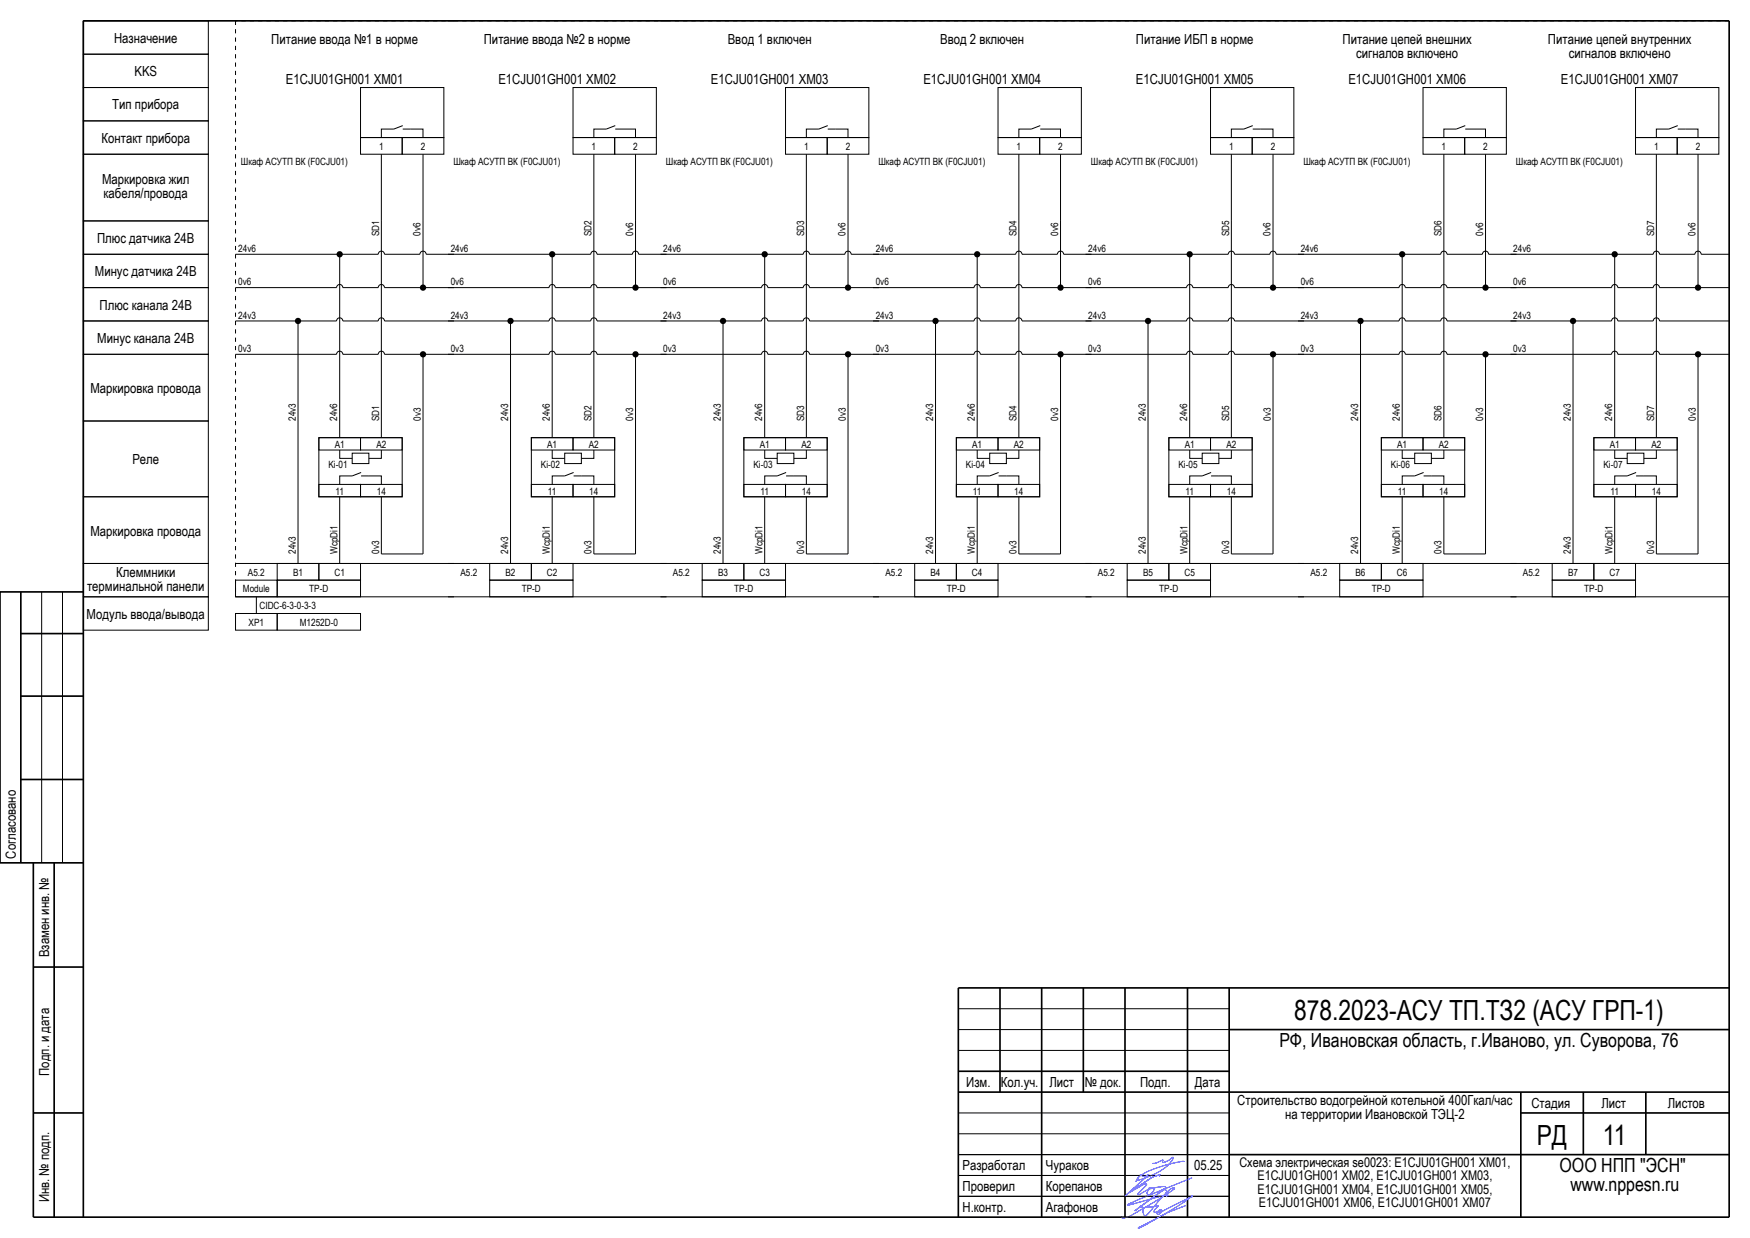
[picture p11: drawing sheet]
<svg xmlns="http://www.w3.org/2000/svg" width="420mm" height="297mm" viewBox="0 0 420 297" stroke-linecap="round" stroke-linejoin="round" font-family="sans-serif">
<g fill="#000" stroke="#000" stroke-width=".24">
<path d="M91.5 37v16zM101.5 37v16zM142.5 37v16zM152.5 37v16zM193.5 37v16zM203.5 37v16zM244.5 37v16zM254.5 37v16zM295.5 37v16zM305.5 37v16zM346.5 37v16zM356.5 37v16z"/>
<path d="M397.5 37v16zM407.5 37v16zM91.5 53v52zM101.5 53v15.6zM142.5 53v52zM152.5 53v15.6zM193.5 53v52zM203.5 53v15.6zM244.5 53v52zM254.5 53v15.6zM295.5 53v52zM305.5 53v15.6z"/>
<path d="M346.5 53v52zM356.5 53v15.6zM397.5 53v52zM407.5 53v15.6zM56.5 69h24.3zM56.5 77h24.3zM56.5 61h34.3zM71.5 77.4v57.8zM81.5 61.4v43.6zM82.3 69h8.5zM82.3 77h8.5zM92.3 61h8.5z"/>
<path d="M92.3 77h16.7zM92.3 69h16.7zM102.3 61h6.7zM107.5 69h24.3zM107.5 77h24.3zM107.5 61h34.3zM122.5 77.4v57.8zM132.5 61.4v43.6zM133.3 69h8.5zM133.3 77h8.5zM143.3 61h8.5zM143.3 77h16.7z"/>
<path d="M143.3 69h16.7zM153.3 61h6.7zM158.5 69h24.3zM158.5 77h24.3zM158.5 61h34.3zM173.5 77.4v57.8zM183.5 61.4v43.6zM184.3 69h8.5zM184.3 77h8.5zM194.3 61h8.5zM194.3 77h16.7zM194.3 69h16.7z"/>
<path d="M204.3 61h6.7zM209.5 69h24.3zM209.5 77h24.3zM209.5 61h34.3zM224.5 77.4v57.8zM234.5 61.4v43.6zM235.3 69h8.5zM235.3 77h8.5zM245.3 61h8.5zM245.3 77h16.7zM245.3 69h16.7zM255.3 61h6.7z"/>
<path d="M260.5 69h24.3zM260.5 77h24.3zM260.5 61h34.3zM275.5 77.4v57.8zM285.5 61.4v43.6zM286.3 69h8.5zM286.3 77h8.5zM296.3 61h8.5zM296.3 77h16.7zM296.3 69h16.7zM306.3 61h6.7zM311.5 69h24.3z"/>
<path d="M311.5 77h24.3zM311.5 61h34.3zM326.5 77.4v57.8zM336.5 61.4v43.6zM337.3 69h8.5zM337.3 77h8.5zM347.3 61h8.5zM347.3 77h16.7zM347.3 69h16.7zM357.3 61h6.7zM362.5 69h24.3zM362.5 77h24.3z"/>
<path d="M362.5 61h34.3zM377.5 77.4v57.8zM387.5 61.4v43.6zM388.3 69h8.5zM388.3 77h8.5zM398.3 61h8.5zM398.3 77h16.7zM398.3 69h16.7zM408.3 61h6.7zM56.5 85h24.3zM82.3 85h8.5zM92.3 85h16.7z"/>
<path d="M101.5 85.4v47.5zM107.5 85h24.3zM133.3 85h8.5zM143.3 85h16.7zM152.5 85.4v47.5zM158.5 85h24.3zM184.3 85h8.5zM194.3 85h16.7zM203.5 85.4v47.5zM209.5 85h24.3zM235.3 85h8.5zM245.3 85h16.7z"/>
<path d="M254.5 85.4v47.5zM260.5 85h24.3zM286.3 85h8.5zM296.3 85h16.7zM305.5 85.4v47.5zM311.5 85h24.3zM337.3 85h8.5zM347.3 85h16.7zM356.5 85.4v47.5zM362.5 85h24.3zM388.3 85h8.5zM398.3 85h16.7z"/>
<path d="M407.5 85.4v47.5zM81.5 119.2v16zM91.5 119.2v13.7zM132.5 119.2v16zM142.5 119.2v13.7zM183.5 119.2v16zM193.5 119.2v13.7zM234.5 119.2v16zM244.5 119.2v13.7zM285.5 119.2v16zM295.5 119.2v13.7zM336.5 119.2v16z"/>
<path d="M346.5 119.2v13.7zM387.5 119.2v16zM397.5 119.2v13.7zM56.5 135.2h52.5zM91.5 132.9h10zM107.5 135.2h52.5zM142.5 132.9h10zM158.5 135.2h52.5zM193.5 132.9h10zM209.5 135.2h52.5zM244.5 132.9h10zM260.5 135.2h52.5z"/>
<path d="M295.5 132.9h10zM311.5 135.2h52.5zM346.5 132.9h10zM362.5 135.2h52.5zM397.5 132.9h10zM56.5 143.2h52.5zM61.5 143.2v4zM107.5 143.2h52.5zM158.5 143.2h52.5zM209.5 143.2h52.5zM260.5 143.2h52.5zM311.5 143.2h52.5z"/>
<path d="M362.5 143.2h52.5zM10 142v65zM15 142v65zM230 252h65zM230 247h65zM230 242h65zM230 277h65zM230 272h65zM230 267h65zM230 287h65zM230 282h65z"/>
</g>
<g fill="#000" stroke="#000" stroke-width=".4">
<path d="M20 5h395zM5 152h15zM5 167h15zM5 187h15zM5 142v65zM8 207v85zM13 207v85zM8 232h12zM230 237h185zM230 257h65zM295 247h120zM8 267h12z"/>
<path d="M230 262h185zM240 237v25zM260 237v25zM295 277h120zM365 267h50zM380 262v15zM395 262v15zM8 292h407zM20 5v287zM230 237v55zM250 237v55zM270 237v55z"/>
<path d="M285 237v55zM295 237v55zM365 262v30zM415 5v287z"/>
</g>
<path d="M20 142h-20v65h20" fill="none" stroke="#000" stroke-width=".4"/>
<path d="M284.2 278.7l-.1-.1a26.7 26.7 0 0 0-10.8 3.7l-.4 .8a14 14 0 0 0 8.5-4.9l.1-.6-2.1 1.3a.32 .32 0 0 1-.4-.2 .32 .32 0 0 1 .1-.4l-1.5 .7-1 .1M284.6 289.2a74 74 0 0 0-11.4 5.4l1.9-.9 4.7-2.6 6.4-4.1-.1 .1-7.4 3.7h-.4a.34 .34 0 0 1-.1-.4 .34 .34 0 0 1 .5-.1 .34 .34 0 0 1 .1 .4 .74 .74 0 0 1-1.1 .5l.4-.6h-.2a.72 .72 0 0 1-1 .1l1-1.5a9.8 9.8 0 0 1-4.2 .3v-.2a.9 .9 0 0 1 .6 1.2l.1 .4a.57 .57 0 0 0 .2 .7 .57 .57 0 0 0 .8-.2l1.1-1.3a20.9 20.9 0 0 1 4.9-5.1h.4l.1 .1-3.4 2.4-5.3 3.1a6.1 6.1 0 0 1-3.9 1.6v-.4M286.1 282.5l-13.4 5.5-2.1 1.1 9.4-2.5a.25 .25 0 0 1 .3 .2 .25 .25 0 0 1-.3 .3l-.3-.5 .3-.5a.48 .48 0 0 0-.1-.6 .48 .48 0 0 0-.6-.1l-7 5.1 7.5-5.6-.2-.2-.3-.1-3.4 .6-.1-.1a.65 .65 0 0 1 1 0 .65 .65 0 0 1-.2 1l-.8 .6a.48 .48 0 0 1-.5-.3 .48 .48 0 0 1 .1-.6l.2-.5-2.2 1.3-.3-.1 2.1-2.3a.56 .56 0 0 0-.9 .1l-3.2 1.8 5.3-3.6 2-.6-2 .6-6.4 4.4 5.7-5.1a1.72 1.72 0 0 1-2 .1l-1.1 1.6" fill="none" stroke="#00f" stroke-width=".24"/>
<path d="M56.5 5v138.2zM56.5 5h52.5zM107.5 5h52.5zM158.5 5h52.5zM209.5 5h52.5zM260.5 5h52.5zM311.5 5h52.5zM362.5 5h52.5z" fill="#000" stroke="#000" stroke-width=".24" stroke-dasharray="1 1" stroke-linecap="butt"/>
<g fill="none" stroke="#000" stroke-width=".24">
<path d="M20 13h30v8h-30zM20 5h30v8h-30zM20 37h30v16h-30zM20 29h30v8h-30zM20 21h30v8h-30zM86.5 33h10v4h-10zM86.5 21h20v12h-20zM96.5 33h10v4h-10zM96.7 30.1l-2.2 .9h-3v2M96.7 31h4.8v2M137.5 33h10v4h-10zM137.5 21h20v12h-20z"/>
<path d="M147.5 33h10v4h-10zM147.7 30.1l-2.2 .9h-3v2M147.7 31h4.8v2M188.5 33h10v4h-10zM188.5 21h20v12h-20zM198.5 33h10v4h-10zM198.7 30.1l-2.2 .9h-3v2M198.7 31h4.8v2M239.5 33h10v4h-10zM239.5 21h20v12h-20zM249.5 33h10v4h-10zM249.7 30.1l-2.2 .9h-3v2"/>
<path d="M249.7 31h4.8v2M290.5 33h10v4h-10zM290.5 21h20v12h-20zM300.5 33h10v4h-10zM300.7 30.1l-2.2 .9h-3v2M300.7 31h4.8v2M341.5 33h10v4h-10zM341.5 21h20v12h-20zM351.5 33h10v4h-10zM351.7 30.1l-2.2 .9h-3v2M351.7 31h4.8v2M392.5 33h10v4h-10z"/>
<path d="M392.5 21h20v12h-20zM402.5 33h10v4h-10zM402.7 30.1l-2.2 .9h-3v2M402.7 31h4.8v2M20 53h30v8h-30zM20 61h30v8h-30zM20 69h30v8h-30zM20 77h30v8h-30zM80.8 69a.75 .75 0 0 1 .7-.7 .75 .75 0 0 1 .8 .7M80.8 77a.75 .75 0 0 1 .7-.7 .75 .75 0 0 1 .8 .7M90.8 61a.75 .75 0 0 1 .7-.7 .75 .75 0 0 1 .8 .7M90.8 77a.75 .75 0 0 1 .7-.7 .75 .75 0 0 1 .8 .7"/>
<path d="M90.8 69a.75 .75 0 0 1 .7-.7 .75 .75 0 0 1 .8 .7M100.8 61a.75 .75 0 0 1 .7-.7 .75 .75 0 0 1 .8 .7M131.8 69a.75 .75 0 0 1 .7-.7 .75 .75 0 0 1 .8 .7M131.8 77a.75 .75 0 0 1 .7-.7 .75 .75 0 0 1 .8 .7M141.8 61a.75 .75 0 0 1 .7-.7 .75 .75 0 0 1 .8 .7M141.8 77a.75 .75 0 0 1 .7-.7 .75 .75 0 0 1 .8 .7M141.8 69a.75 .75 0 0 1 .7-.7 .75 .75 0 0 1 .8 .7M151.8 61a.75 .75 0 0 1 .7-.7 .75 .75 0 0 1 .8 .7M182.8 69a.75 .75 0 0 1 .7-.7 .75 .75 0 0 1 .8 .7M182.8 77a.75 .75 0 0 1 .7-.7 .75 .75 0 0 1 .8 .7M192.8 61a.75 .75 0 0 1 .7-.7 .75 .75 0 0 1 .8 .7M192.8 77a.75 .75 0 0 1 .7-.7 .75 .75 0 0 1 .8 .7"/>
<path d="M192.8 69a.75 .75 0 0 1 .7-.7 .75 .75 0 0 1 .8 .7M202.8 61a.75 .75 0 0 1 .7-.7 .75 .75 0 0 1 .8 .7M233.8 69a.75 .75 0 0 1 .7-.7 .75 .75 0 0 1 .8 .7M233.8 77a.75 .75 0 0 1 .7-.7 .75 .75 0 0 1 .8 .7M243.8 61a.75 .75 0 0 1 .7-.7 .75 .75 0 0 1 .8 .7M243.8 77a.75 .75 0 0 1 .7-.7 .75 .75 0 0 1 .8 .7M243.8 69a.75 .75 0 0 1 .7-.7 .75 .75 0 0 1 .8 .7M253.8 61a.75 .75 0 0 1 .7-.7 .75 .75 0 0 1 .8 .7M284.8 69a.75 .75 0 0 1 .7-.7 .75 .75 0 0 1 .8 .7M284.8 77a.75 .75 0 0 1 .7-.7 .75 .75 0 0 1 .8 .7M294.8 61a.75 .75 0 0 1 .7-.7 .75 .75 0 0 1 .8 .7M294.8 77a.75 .75 0 0 1 .7-.7 .75 .75 0 0 1 .8 .7"/>
<path d="M294.8 69a.75 .75 0 0 1 .7-.7 .75 .75 0 0 1 .8 .7M304.8 61a.75 .75 0 0 1 .7-.7 .75 .75 0 0 1 .8 .7M335.8 69a.75 .75 0 0 1 .7-.7 .75 .75 0 0 1 .8 .7M335.8 77a.75 .75 0 0 1 .7-.7 .75 .75 0 0 1 .8 .7M345.8 61a.75 .75 0 0 1 .7-.7 .75 .75 0 0 1 .8 .7M345.8 77a.75 .75 0 0 1 .7-.7 .75 .75 0 0 1 .8 .7M345.8 69a.75 .75 0 0 1 .7-.7 .75 .75 0 0 1 .8 .7M355.8 61a.75 .75 0 0 1 .7-.7 .75 .75 0 0 1 .8 .7M386.8 69a.75 .75 0 0 1 .7-.7 .75 .75 0 0 1 .8 .7M386.8 77a.75 .75 0 0 1 .7-.7 .75 .75 0 0 1 .8 .7M396.8 61a.75 .75 0 0 1 .7-.7 .75 .75 0 0 1 .8 .7M396.8 77a.75 .75 0 0 1 .7-.7 .75 .75 0 0 1 .8 .7"/>
<path d="M396.8 69a.75 .75 0 0 1 .7-.7 .75 .75 0 0 1 .8 .7M406.8 61a.75 .75 0 0 1 .7-.7 .75 .75 0 0 1 .8 .7M20 85h30v16h-30zM80.8 85a.75 .75 0 0 1 .7-.7 .75 .75 0 0 1 .8 .7M90.8 85a.75 .75 0 0 1 .7-.7 .75 .75 0 0 1 .8 .7M131.8 85a.75 .75 0 0 1 .7-.7 .75 .75 0 0 1 .8 .7M141.8 85a.75 .75 0 0 1 .7-.7 .75 .75 0 0 1 .8 .7M182.8 85a.75 .75 0 0 1 .7-.7 .75 .75 0 0 1 .8 .7M192.8 85a.75 .75 0 0 1 .7-.7 .75 .75 0 0 1 .8 .7M233.8 85a.75 .75 0 0 1 .7-.7 .75 .75 0 0 1 .8 .7M243.8 85a.75 .75 0 0 1 .7-.7 .75 .75 0 0 1 .8 .7M284.8 85a.75 .75 0 0 1 .7-.7 .75 .75 0 0 1 .8 .7"/>
<path d="M294.8 85a.75 .75 0 0 1 .7-.7 .75 .75 0 0 1 .8 .7M335.8 85a.75 .75 0 0 1 .7-.7 .75 .75 0 0 1 .8 .7M345.8 85a.75 .75 0 0 1 .7-.7 .75 .75 0 0 1 .8 .7M386.8 85a.75 .75 0 0 1 .7-.7 .75 .75 0 0 1 .8 .7M396.8 85a.75 .75 0 0 1 .7-.7 .75 .75 0 0 1 .8 .7M20 119.2h30v16h-30zM20 101h30v18.2h-30zM76.5 105h20v14.2h-20zM76.5 105h10v3h-10zM76.5 116.2h10v3h-10zM81.5 108v2h3M84.5 108.7h4v2.5h-4z"/>
<path d="M86.5 105h10v3h-10zM86.5 116.2h10v3h-10zM86.7 113.4l-2.2 .8h-3v2M86.7 114.2h4.8v2M91.5 108v2h-3M127.5 105h20v14.2h-20zM127.5 105h10v3h-10zM127.5 116.2h10v3h-10zM132.5 108v2h3M135.5 108.7h4v2.5h-4zM137.5 105h10v3h-10zM137.5 116.2h10v3h-10z"/>
<path d="M137.7 113.4l-2.2 .8h-3v2M137.7 114.2h4.8v2M142.5 108v2h-3M178.5 105h20v14.2h-20zM178.5 105h10v3h-10zM178.5 116.2h10v3h-10zM183.5 108v2h3M186.5 108.7h4v2.5h-4zM188.5 105h10v3h-10zM188.5 116.2h10v3h-10zM188.7 113.4l-2.2 .8h-3v2M188.7 114.2h4.8v2"/>
<path d="M193.5 108v2h-3M229.5 105h20v14.2h-20zM229.5 105h10v3h-10zM229.5 116.2h10v3h-10zM234.5 108v2h3M237.5 108.7h4v2.5h-4zM239.5 105h10v3h-10zM239.5 116.2h10v3h-10zM239.7 113.4l-2.2 .8h-3v2M239.7 114.2h4.8v2M244.5 108v2h-3M280.5 105h20v14.2h-20z"/>
<path d="M280.5 105h10v3h-10zM280.5 116.2h10v3h-10zM285.5 108v2h3M288.5 108.7h4v2.5h-4zM290.5 105h10v3h-10zM290.5 116.2h10v3h-10zM290.7 113.4l-2.2 .8h-3v2M290.7 114.2h4.8v2M295.5 108v2h-3M331.5 105h20v14.2h-20zM331.5 105h10v3h-10zM331.5 116.2h10v3h-10z"/>
<path d="M336.5 108v2h3M339.5 108.7h4v2.5h-4zM341.5 105h10v3h-10zM341.5 116.2h10v3h-10zM341.7 113.4l-2.2 .8h-3v2M341.7 114.2h4.8v2M346.5 108v2h-3M382.5 105h20v14.2h-20zM382.5 105h10v3h-10zM382.5 116.2h10v3h-10zM387.5 108v2h3M390.5 108.7h4v2.5h-4z"/>
<path d="M392.5 105h10v3h-10zM392.5 116.2h10v3h-10zM392.7 113.4l-2.2 .8h-3v2M392.7 114.2h4.8v2M397.5 108v2h-3M20 135.2h30v8h-30zM56.5 139.2h10v4h-10zM66.5 135.2h10v4h-10zM66.5 139.2h20v4h-20zM76.5 135.2h10v4h-10zM117.5 135.2h10v4h-10zM117.5 139.2h20v4h-20z"/>
<path d="M127.5 135.2h10v4h-10zM168.5 135.2h10v4h-10zM168.5 139.2h20v4h-20zM178.5 135.2h10v4h-10zM219.5 135.2h10v4h-10zM219.5 139.2h20v4h-20zM229.5 135.2h10v4h-10zM270.5 135.2h10v4h-10zM270.5 139.2h20v4h-20zM280.5 135.2h10v4h-10zM321.5 135.2h10v4h-10zM321.5 139.2h20v4h-20z"/>
<path d="M331.5 135.2h10v4h-10zM372.5 135.2h10v4h-10zM372.5 139.2h20v4h-20zM382.5 135.2h10v4h-10zM20 143.2h30v8h-30zM56.5 147.2h10v4h-10zM66.5 147.2h20v4h-20z"/>
</g>
<g fill="none" stroke="#000" stroke-width=".7" stroke-linecap="butt">
<circle cx="71.5" cy="77" r=".4"/>
<circle cx="81.5" cy="61" r=".4"/>
<circle cx="101.5" cy="69" r=".4"/>
<circle cx="122.5" cy="77" r=".4"/>
<circle cx="132.5" cy="61" r=".4"/>
<circle cx="152.5" cy="69" r=".4"/>
<circle cx="173.5" cy="77" r=".4"/>
<circle cx="183.5" cy="61" r=".4"/>
<circle cx="203.5" cy="69" r=".4"/>
<circle cx="224.5" cy="77" r=".4"/>
<circle cx="234.5" cy="61" r=".4"/>
<circle cx="254.5" cy="69" r=".4"/>
<circle cx="275.5" cy="77" r=".4"/>
<circle cx="285.5" cy="61" r=".4"/>
<circle cx="305.5" cy="69" r=".4"/>
<circle cx="326.5" cy="77" r=".4"/>
<circle cx="336.5" cy="61" r=".4"/>
<circle cx="356.5" cy="69" r=".4"/>
<circle cx="377.5" cy="77" r=".4"/>
<circle cx="387.5" cy="61" r=".4"/>
<circle cx="407.5" cy="69" r=".4"/>
<circle cx="101.5" cy="85" r=".4"/>
<circle cx="152.5" cy="85" r=".4"/>
<circle cx="203.5" cy="85" r=".4"/>
<circle cx="254.5" cy="85" r=".4"/>
<circle cx="305.5" cy="85" r=".4"/>
<circle cx="356.5" cy="85" r=".4"/>
<circle cx="407.5" cy="85" r=".4"/>
</g>
<g font-size="6.7">
<text x="310.6" y="244.6">878.2023-АСУ ТП.ТЗ2 (АСУ ГРП-1)</text>
<text x="368.8" y="274.7">РД</text>
<text x="384.7" y="274.6">11</text>
</g>
<g font-size="4.7">
<text x="307" y="251.1">РФ, Ивановская область, г.Иваново, ул. Суворова, 76</text>
<text x="374.3" y="281.1">ООО НПП &quot;ЭСН&quot;</text>
<text x="376.9" y="285.8">www.nppesn.ru</text>
</g>
<g font-size="3.3">
<text x="27.4" y="10.3">Назначение</text>
<text x="65.1" y="10.5">Питание ввода №1 в норме</text>
<text x="116.1" y="10.5">Питание ввода №2 в норме</text>
<text x="174.7" y="10.5">Ввод 1 включен</text>
<text x="225.7" y="10.5">Ввод 2 включен</text>
<text x="272.6" y="10.5">Питание ИБП в норме</text>
<text x="322.2" y="10.5">Питание цепей внешних</text>
<text x="371.5" y="10.5">Питание цепей внутренних</text>
<text x="325.5" y="13.8">сигналов включено</text>
<text x="376.5" y="13.8">сигналов включено</text>
<text x="32.3" y="18.3">KKS</text>
<text x="68.6" y="20.2">E1CJU01GH001 XM01</text>
<text x="119.6" y="20.2">E1CJU01GH001 XM02</text>
<text x="170.6" y="20.2">E1CJU01GH001 XM03</text>
<text x="221.6" y="20.2">E1CJU01GH001 XM04</text>
<text x="272.6" y="20.2">E1CJU01GH001 XM05</text>
<text x="323.6" y="20.2">E1CJU01GH001 XM06</text>
<text x="374.6" y="20.2">E1CJU01GH001 XM07</text>
<text x="27" y="26.2">Тип прибора</text>
<text x="24.4" y="34.2">Контакт прибора</text>
<text x="24.5" y="44.2">Маркировка жил</text>
<text x="24.9" y="47.6">кабеля/провода</text>
<text x="23.3" y="58.3">Плюс датчика 24В</text>
<text x="22.8" y="66.3">Минус датчика 24В</text>
<text x="23.9" y="74.3">Плюс канала 24В</text>
<text x="23.4" y="82.3">Минус канала 24В</text>
<text x="21.7" y="94.3">Маркировка провода</text>
<text x="31.8" y="111.3">Реле</text>
<text x="21.7" y="128.5">Маркировка провода</text>
<text x="20.9" y="141.8">терминальной панели</text>
<text x="27.9" y="138.4">Клеммники</text>
<text x="20.8" y="148.4">Модуль ввода/вывода</text>
<text x="3.8" y="206" transform="rotate(-90 3.8 206)">Согласовано</text>
<text x="11.8" y="229.7" transform="rotate(-90 11.8 229.7)">Взамен инв. №</text>
<text x="11.8" y="258.1" transform="rotate(-90 11.8 258.1)">Подп. и дата</text>
<text x="231.9" y="260.8">Изм.</text>
<text x="240.2" y="260.8">Кол.уч.</text>
<text x="251.8" y="260.8">Лист</text>
<text x="260.4" y="260.8">№ док.</text>
<text x="273.6" y="260.8">Подп.</text>
<text x="286.8" y="260.8">Дата</text>
<text x="296.9" y="265.1">Строительство водогрейной котельной 400Гкал/час</text>
<text x="308.4" y="268.4">на территории Ивановской ТЭЦ-2</text>
<text x="367.5" y="265.8">Стадия</text>
<text x="384.3" y="265.8">Лист</text>
<text x="400.3" y="265.8">Листов</text>
<text x="231" y="280.7">Разработал</text>
<text x="251" y="280.8">Чураков</text>
<text x="286.6" y="280.8">05.25</text>
<text x="231" y="285.8">Проверил</text>
<text x="251" y="285.8">Корепанов</text>
<text x="11.8" y="288.5" transform="rotate(-90 11.8 288.5)">Инв. № подп.</text>
<text x="231" y="290.8">Н.контр.</text>
<text x="251" y="290.8">Агафонов</text>
</g>
<g font-size="3.2">
<text x="297.5" y="280">Схема электрическая se0023: E1CJU01GH001 XM01,</text>
<text x="301.8" y="283.2">E1CJU01GH001 XM02, E1CJU01GH001 XM03,</text>
<text x="301.8" y="286.4">E1CJU01GH001 XM04, E1CJU01GH001 XM05,</text>
<text x="302.1" y="289.6">E1CJU01GH001 XM06, E1CJU01GH001 XM07</text>
</g>
<g font-size="2.4">
<text x="91" y="35.9">1</text>
<text x="101" y="35.9">2</text>
<text x="142" y="35.9">1</text>
<text x="152" y="35.9">2</text>
<text x="193" y="35.9">1</text>
<text x="203" y="35.9">2</text>
<text x="244" y="35.9">1</text>
<text x="254" y="35.9">2</text>
<text x="295" y="35.9">1</text>
<text x="305" y="35.9">2</text>
<text x="346" y="35.9">1</text>
<text x="356" y="35.9">2</text>
<text x="397" y="35.9">1</text>
<text x="407" y="35.9">2</text>
<text x="57.8" y="39.6">Шкаф АСУТП ВК (F0CJU01)</text>
<text x="108.8" y="39.6">Шкаф АСУТП ВК (F0CJU01)</text>
<text x="159.8" y="39.6">Шкаф АСУТП ВК (F0CJU01)</text>
<text x="210.8" y="39.6">Шкаф АСУТП ВК (F0CJU01)</text>
<text x="261.8" y="39.6">Шкаф АСУТП ВК (F0CJU01)</text>
<text x="312.8" y="39.6">Шкаф АСУТП ВК (F0CJU01)</text>
<text x="363.8" y="39.6">Шкаф АСУТП ВК (F0CJU01)</text>
<text x="91" y="56.6" transform="rotate(-90 91 56.6)">SD1</text>
<text x="101" y="56.6" transform="rotate(-90 101 56.6)">0v6</text>
<text x="142" y="56.6" transform="rotate(-90 142 56.6)">SD2</text>
<text x="152" y="56.6" transform="rotate(-90 152 56.6)">0v6</text>
<text x="193" y="56.6" transform="rotate(-90 193 56.6)">SD3</text>
<text x="203" y="56.6" transform="rotate(-90 203 56.6)">0v6</text>
<text x="244" y="56.6" transform="rotate(-90 244 56.6)">SD4</text>
<text x="254" y="56.6" transform="rotate(-90 254 56.6)">0v6</text>
<text x="295" y="56.6" transform="rotate(-90 295 56.6)">SD5</text>
<text x="305" y="56.6" transform="rotate(-90 305 56.6)">0v6</text>
<text x="346" y="56.6" transform="rotate(-90 346 56.6)">SD6</text>
<text x="356" y="56.6" transform="rotate(-90 356 56.6)">0v6</text>
<text x="397" y="56.6" transform="rotate(-90 397 56.6)">SD7</text>
<text x="407" y="56.6" transform="rotate(-90 407 56.6)">0v6</text>
<text x="57.2" y="60.4">24v6</text>
<text x="108.2" y="60.4">24v6</text>
<text x="159.2" y="60.4">24v6</text>
<text x="210.2" y="60.4">24v6</text>
<text x="261.2" y="60.4">24v6</text>
<text x="312.2" y="60.4">24v6</text>
<text x="363.2" y="60.4">24v6</text>
<text x="57.2" y="68.4">0v6</text>
<text x="108.2" y="68.4">0v6</text>
<text x="159.2" y="68.4">0v6</text>
<text x="210.2" y="68.4">0v6</text>
<text x="261.2" y="68.4">0v6</text>
<text x="312.2" y="68.4">0v6</text>
<text x="363.2" y="68.4">0v6</text>
<text x="57.2" y="76.5">24v3</text>
<text x="108.2" y="76.5">24v3</text>
<text x="159.2" y="76.5">24v3</text>
<text x="210.2" y="76.5">24v3</text>
<text x="261.2" y="76.5">24v3</text>
<text x="312.2" y="76.5">24v3</text>
<text x="363.2" y="76.5">24v3</text>
<text x="57.2" y="84.5">0v3</text>
<text x="108.2" y="84.5">0v3</text>
<text x="159.2" y="84.5">0v3</text>
<text x="210.2" y="84.5">0v3</text>
<text x="261.2" y="84.5">0v3</text>
<text x="312.2" y="84.5">0v3</text>
<text x="363.2" y="84.5">0v3</text>
<text x="71" y="101" transform="rotate(-90 71 101)">24v3</text>
<text x="81" y="101" transform="rotate(-90 81 101)">24v6</text>
<text x="91" y="101" transform="rotate(-90 91 101)">SD1</text>
<text x="101" y="101" transform="rotate(-90 101 101)">0v3</text>
<text x="122" y="101" transform="rotate(-90 122 101)">24v3</text>
<text x="132" y="101" transform="rotate(-90 132 101)">24v6</text>
<text x="142" y="101" transform="rotate(-90 142 101)">SD2</text>
<text x="152" y="101" transform="rotate(-90 152 101)">0v3</text>
<text x="173" y="101" transform="rotate(-90 173 101)">24v3</text>
<text x="183" y="101" transform="rotate(-90 183 101)">24v6</text>
<text x="193" y="101" transform="rotate(-90 193 101)">SD3</text>
<text x="203" y="101" transform="rotate(-90 203 101)">0v3</text>
<text x="224" y="101" transform="rotate(-90 224 101)">24v3</text>
<text x="234" y="101" transform="rotate(-90 234 101)">24v6</text>
<text x="244" y="101" transform="rotate(-90 244 101)">SD4</text>
<text x="254" y="101" transform="rotate(-90 254 101)">0v3</text>
<text x="275" y="101" transform="rotate(-90 275 101)">24v3</text>
<text x="285" y="101" transform="rotate(-90 285 101)">24v6</text>
<text x="295" y="101" transform="rotate(-90 295 101)">SD5</text>
<text x="305" y="101" transform="rotate(-90 305 101)">0v3</text>
<text x="326" y="101" transform="rotate(-90 326 101)">24v3</text>
<text x="336" y="101" transform="rotate(-90 336 101)">24v6</text>
<text x="346" y="101" transform="rotate(-90 346 101)">SD6</text>
<text x="356" y="101" transform="rotate(-90 356 101)">0v3</text>
<text x="377" y="101" transform="rotate(-90 377 101)">24v3</text>
<text x="387" y="101" transform="rotate(-90 387 101)">24v6</text>
<text x="397" y="101" transform="rotate(-90 397 101)">SD7</text>
<text x="407" y="101" transform="rotate(-90 407 101)">0v3</text>
<text x="80.3" y="107.4">A1</text>
<text x="90.3" y="107.4">A2</text>
<text x="131.3" y="107.4">A1</text>
<text x="141.3" y="107.4">A2</text>
<text x="182.3" y="107.4">A1</text>
<text x="192.3" y="107.4">A2</text>
<text x="233.3" y="107.4">A1</text>
<text x="243.3" y="107.4">A2</text>
<text x="284.3" y="107.4">A1</text>
<text x="294.3" y="107.4">A2</text>
<text x="335.3" y="107.4">A1</text>
<text x="345.3" y="107.4">A2</text>
<text x="386.3" y="107.4">A1</text>
<text x="396.3" y="107.4">A2</text>
<text x="78.8" y="112.4">Ki-01</text>
<text x="129.8" y="112.4">Ki-02</text>
<text x="180.8" y="112.4">Ki-03</text>
<text x="231.8" y="112.4">Ki-04</text>
<text x="282.8" y="112.4">Ki-05</text>
<text x="333.8" y="112.4">Ki-06</text>
<text x="384.8" y="112.4">Ki-07</text>
<text x="80.5" y="118.6">11</text>
<text x="90.4" y="118.6">14</text>
<text x="131.5" y="118.6">11</text>
<text x="141.4" y="118.6">14</text>
<text x="182.5" y="118.6">11</text>
<text x="192.4" y="118.6">14</text>
<text x="233.5" y="118.6">11</text>
<text x="243.4" y="118.6">14</text>
<text x="284.5" y="118.6">11</text>
<text x="294.4" y="118.6">14</text>
<text x="335.5" y="118.6">11</text>
<text x="345.4" y="118.6">14</text>
<text x="386.5" y="118.6">11</text>
<text x="396.4" y="118.6">14</text>
<text x="71" y="132.9" transform="rotate(-90 71 132.9)">24v3</text>
<text x="81" y="132.9" transform="rotate(-90 81 132.9)">WcpDi1</text>
<text x="91" y="132.9" transform="rotate(-90 91 132.9)">0v3</text>
<text x="122" y="132.9" transform="rotate(-90 122 132.9)">24v3</text>
<text x="132" y="132.9" transform="rotate(-90 132 132.9)">WcpDi1</text>
<text x="142" y="132.9" transform="rotate(-90 142 132.9)">0v3</text>
<text x="173" y="132.9" transform="rotate(-90 173 132.9)">24v3</text>
<text x="183" y="132.9" transform="rotate(-90 183 132.9)">WcpDi1</text>
<text x="193" y="132.9" transform="rotate(-90 193 132.9)">0v3</text>
<text x="224" y="132.9" transform="rotate(-90 224 132.9)">24v3</text>
<text x="234" y="132.9" transform="rotate(-90 234 132.9)">WcpDi1</text>
<text x="244" y="132.9" transform="rotate(-90 244 132.9)">0v3</text>
<text x="275" y="132.9" transform="rotate(-90 275 132.9)">24v3</text>
<text x="285" y="132.9" transform="rotate(-90 285 132.9)">WcpDi1</text>
<text x="295" y="132.9" transform="rotate(-90 295 132.9)">0v3</text>
<text x="326" y="132.9" transform="rotate(-90 326 132.9)">24v3</text>
<text x="336" y="132.9" transform="rotate(-90 336 132.9)">WcpDi1</text>
<text x="346" y="132.9" transform="rotate(-90 346 132.9)">0v3</text>
<text x="377" y="132.9" transform="rotate(-90 377 132.9)">24v3</text>
<text x="387" y="132.9" transform="rotate(-90 387 132.9)">WcpDi1</text>
<text x="397" y="132.9" transform="rotate(-90 397 132.9)">0v3</text>
<text x="58.3" y="142.1">Module</text>
<text x="59.5" y="138.1">A5.2</text>
<text x="70.3" y="138.1">B1</text>
<text x="74.2" y="142.1">TP-D</text>
<text x="80.3" y="138.1">C1</text>
<text x="110.5" y="138.1">A5.2</text>
<text x="121.3" y="138.1">B2</text>
<text x="125.2" y="142.1">TP-D</text>
<text x="131.3" y="138.1">C2</text>
<text x="161.5" y="138.1">A5.2</text>
<text x="172.3" y="138.1">B3</text>
<text x="176.2" y="142.1">TP-D</text>
<text x="182.3" y="138.1">C3</text>
<text x="212.5" y="138.1">A5.2</text>
<text x="223.3" y="138.1">B4</text>
<text x="227.2" y="142.1">TP-D</text>
<text x="233.3" y="138.1">C4</text>
<text x="263.5" y="138.1">A5.2</text>
<text x="274.3" y="138.1">B5</text>
<text x="278.2" y="142.1">TP-D</text>
<text x="284.3" y="138.1">C5</text>
<text x="314.5" y="138.1">A5.2</text>
<text x="325.3" y="138.1">B6</text>
<text x="329.2" y="142.1">TP-D</text>
<text x="335.3" y="138.1">C6</text>
<text x="365.5" y="138.1">A5.2</text>
<text x="376.3" y="138.1">B7</text>
<text x="380.2" y="142.1">TP-D</text>
<text x="386.3" y="138.1">C7</text>
<text x="62.3" y="146.1">CIDC-6-3-0-3-3</text>
<text x="59.7" y="150.1">XP1</text>
<text x="71.9" y="150.1">M1252D-0</text>
</g>
</svg>
